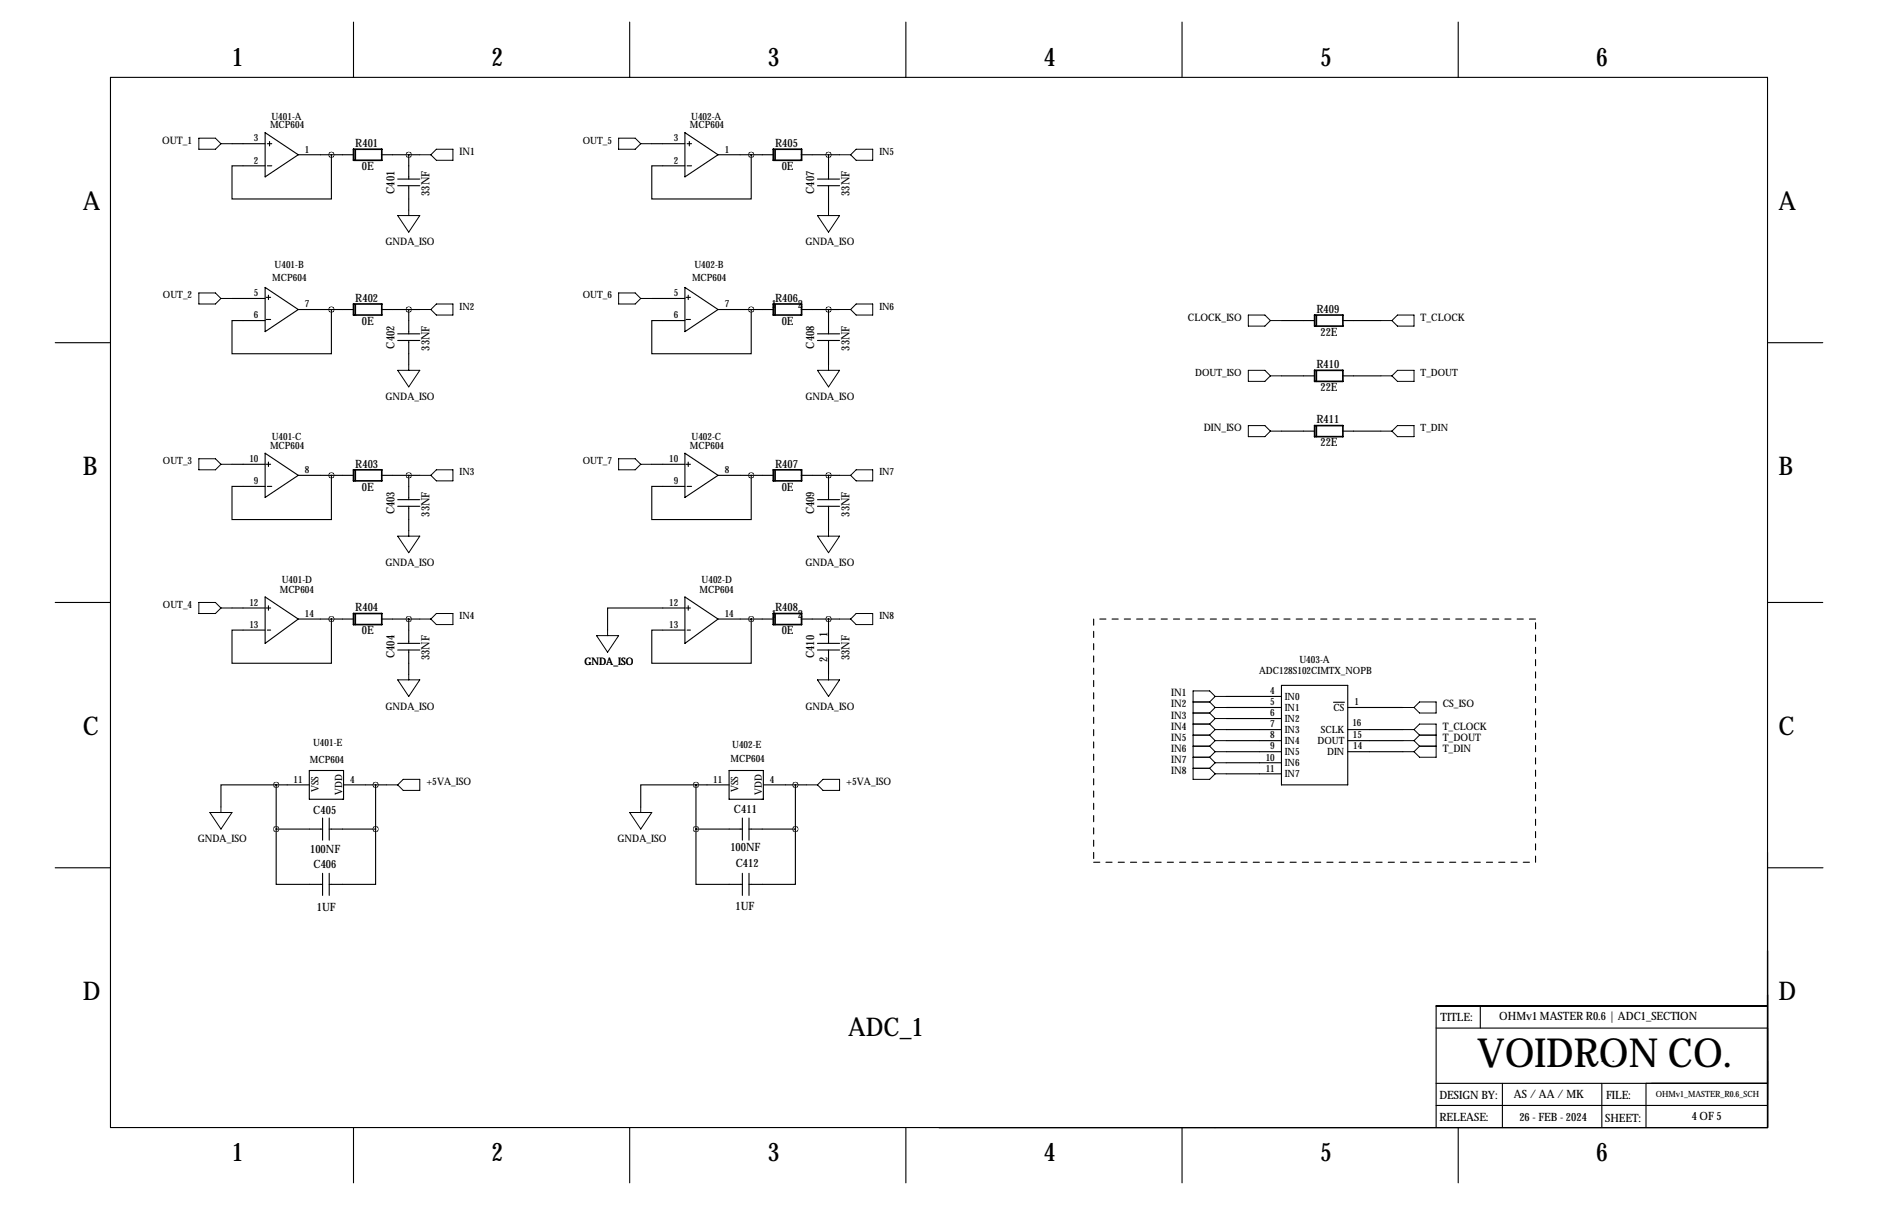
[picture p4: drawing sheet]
<svg xmlns="http://www.w3.org/2000/svg" width="432mm" height="279mm" viewBox="0 0 432 279" stroke-linecap="round" stroke-linejoin="round" font-family="sans-serif">
<g fill="none" stroke="#000" stroke-width=".25">
<path d="M25.4 17.8h381v241.3h-381zM81.3 5.1v12.7M144.8 5.1v12.7M208.3 5.1v12.7M271.8 5.1v12.7M335.3 5.1v12.7M53.3 33h7.7M61 30.5l7.6 5.1-7.6 5zM61.5 33h1M61.5 38.1h1M62 32.5v1M68.6 35.6h12.7"/>
<path d="M76.2 35.6v10.1h-22.9v-7.6h7.7M87.7 35.6h8.8M94 35.6v5.5M149.9 33h7.6M157.5 30.5l7.6 5.1-7.6 5zM158 33h1M158 38.1h1M158.5 32.5v1M165.1 35.6h12.7M172.7 35.6v10.1h-22.8v-7.6h7.6M184.2 35.6h8.8M190.5 35.6v5.5"/>
<path d="M91.4 41.1h5.1M91.4 42.7h5.1M94 42.7v5.6M188 41.1h5M188 42.7h5M190.5 42.7v5.6M12.7 78.7h12.7M53.3 68.6h7.7M61 66l7.6 5.1-7.6 5.1zM61.2 68.3h1M61.2 73.4h1M61.7 67.8v1"/>
<path d="M68.6 71.1h12.7M76.2 71.1v10.2h-22.9v-7.6h7.7M87.7 71.1h8.8M91.4 76.7h5.1M91.4 78.2h5.1M94 71.1v5.6M94 78.2v5.6M149.9 68.6h7.6M157.5 66l7.6 5.1-7.6 5.1zM157.7 68.3h1M157.7 73.4h1M158.2 67.8v1"/>
<path d="M165.1 71.1h12.7M172.7 71.1v10.2h-22.8v-7.6h7.6M184.2 71.1h8.8M188 76.7h5M188 78.2h5M190.5 71.1v5.6M190.5 78.2v5.6M294.6 73.7h7.7M308.7 73.7h8.8M406.4 78.7h12.7M294.6 86.4h7.7M294.6 99.1h7.7"/>
<path d="M308.7 86.4h8.8M308.7 99.1h8.8M53.3 106.7h7.7M61 104.1l7.6 5.1-7.6 5.1zM61.2 106.7h1M61.5 111.8h1M61.7 106.2v1M68.6 109.2h12.7M76.2 109.2v10.2h-22.9v-7.6h7.7M87.7 109.2h8.8M91.4 114.8h5.1M91.4 116.3h5.1"/>
<path d="M94 109.2v5.6M94 116.3v5.6M149.9 106.7h7.6M157.5 104.1l7.6 5.1-7.6 5.1zM157.7 106.7h1M158 111.8h1M158.2 106.2v1M165.1 109.2h12.7M172.7 109.2v10.2h-22.8v-7.6h7.6M184.2 109.2h8.8M188 114.8h5M188 116.3h5"/>
<path d="M190.5 109.2v5.6M190.5 116.3v5.6M12.7 138.4h12.7M53.3 139.7h7.7M61 137.2l7.6 5-7.6 5.6zM61.2 139.7h1M61.7 139.2v1M157.5 139.7h-17.8v5.1M157.5 137.2l7.6 5-7.6 5.6zM157.7 139.7h1M158.2 139.2v1M406.4 138.4h12.7"/>
<path d="M61.5 144.8h.7M68.6 142.2h12.7M76.2 142.2v10.2h-22.9v-7.6h7.7M87.7 142.2h8.8M91.4 147.8h5.1M91.4 149.4h5.1M94 142.2v5.6M94 149.4v5.5M158 144.8h.7M165.1 142.2h12.7M172.7 142.2v10.2h-22.8v-7.6h7.6M184.2 142.2h8.8"/>
<path d="M188 147.8h5M188 149.4h5M190.5 142.2v5.6M190.5 149.4v5.5M294.6 157.5h15.3v22.8h-15.3zM71.1 177h7.9v6.6h-7.9zM167.6 177h7.9v6.6h-7.9zM281.9 162.6h12.7M281.9 160h12.7M281.9 165.1h12.7M281.9 167.6h12.7M281.9 170.2h12.7"/>
<path d="M281.9 172.7h12.7M281.9 175.3h12.7M281.9 177.8h12.7M306.6 161.4h2.5M309.9 162.6h12.7M309.9 167.6h12.7M309.9 170.2h12.7M309.9 172.7h12.7M12.7 199.4h12.7M63.5 190.5v12.7h10.7M63.5 180.3h-12.7v5.1M63.5 190.5h10.7"/>
<path d="M63.5 180.3h7.6M63.5 180.3v10.2M74.2 188v5M75.7 188v5M75.7 190.5h10.7M79 180.3h9.9M86.4 190.5v12.7h-10.7M86.4 180.3v10.2M160 190.5v12.7h10.7M160 180.3h-12.7v5.1M160 190.5h10.7M160 180.3h7.6"/>
<path d="M160 180.3v10.2M170.7 188v5M172.2 190.5h10.7M172.2 188v5M175.5 180.3h9.9M182.9 190.5v12.7h-10.7M182.9 180.3v10.2M406.5 199.4h12.7M74.2 200.7v5M75.7 200.7v5M170.7 200.7v5M172.2 200.7v5"/>
<path d="M330.2 236.2h76.2M340.4 231.1v5.1M406.4 231.1h-76.2v28M81.3 259.1v12.7M144.8 259.1v12.7M208.3 259.1v12.7M271.8 259.1v12.7M330.2 248.9h76.2M330.2 254h76.2M335.3 259.1v12.7M345.4 248.9v10.2M368.3 243.8h.1"/>
<path d="M368.3 248.9v10.2M370.8 243.8h.1M378.5 248.9v10.2"/>
</g>
<path d="M251.5 142.2v55.9M353.1 142.2h-101.6M251.5 198.1h101.6M353.1 198.1v-55.9" fill="none" stroke="#000" stroke-width=".25" stroke-dasharray="1.4 1.4"/>
<g fill="none" stroke="#000" stroke-width=".38">
<path d="M81.3 34.3h6.5v2.5h-6.5zM81.7 34.4v2.4M177.8 34.3h6.5v2.5h-6.5zM178.2 34.4v2.4M81.3 69.8h6.5v2.6h-6.5zM81.7 70v2.4M177.8 69.8h6.5v2.6h-6.5zM178.2 70v2.4M302.3 72.4h6.5v2.5h-6.5zM302.7 72.5v2.4M302.3 85.1h6.5v2.5h-6.5zM302.3 97.8h6.5v2.5h-6.5z"/>
<path d="M302.7 85.2v2.4M302.7 97.9v2.4M81.3 107.9h6.5v2.6h-6.5zM81.7 108.1v2.4M177.8 107.9h6.5v2.6h-6.5zM178.2 108.1v2.4M81.3 141h6.5v2.5h-6.5zM81.7 141.1v2.4M177.8 141h6.5v2.5h-6.5zM178.2 141.1v2.4"/>
</g>
<g fill="none" stroke="#000" stroke-width=".23">
<path d="M45.7 31.8h3.8l1.3 1.2-1.3 1.3h-3.8zM50.8 33h2.5M96.5 35.6h2.6M99.1 35.6l1.2-1.3h3.8v2.5h-3.8zM142.2 31.8h3.8l1.3 1.2-1.3 1.3h-3.8zM147.3 33h2.6M193 35.6h2.6M195.6 35.6l1.2-1.3h3.9v2.5h-3.9zM91.4 49.5h5.1l-2.5 3.8zM94 48.3v1.2M188 49.5h5l-2.5 3.8zM190.5 48.3v1.2"/>
<path d="M45.7 67.3h3.8l1.3 1.3-1.3 1.2h-3.8zM50.8 68.6h2.5M96.5 71.1h2.6M99.1 71.1l1.2-1.3h3.8v2.6h-3.8zM142.2 67.3h3.8l1.3 1.3-1.3 1.2h-3.8zM147.3 68.6h2.6M193 71.1h2.6M196.8 69.8h3.9v2.6h-3.9l-1.2-1.3zM287 72.4h3.8l1.3 1.3-1.3 1.2h-3.8zM292.1 73.7h2.5M317.5 73.7h2.5M320 73.7l1.3-1.3h3.8v2.5h-3.8z"/>
<path d="M91.4 85.1h5.1l-2.5 3.8zM94 83.8v1.3M188 85.1h5l-2.5 3.8zM190.5 83.8v1.3M287 85.1h3.8l1.3 1.3-1.3 1.2h-3.8zM287 97.8h3.8l1.3 1.3-1.3 1.2h-3.8zM292.1 86.4h2.5M292.1 99.1h2.5M317.5 86.4h2.5M317.5 99.1h2.5M320 86.4l1.3-1.3h3.8v2.5h-3.8zM320 99.1l1.3-1.3h3.8v2.5h-3.8z"/>
<path d="M45.7 105.4h3.8l1.3 1.3-1.3 1.2h-3.8zM50.8 106.7h2.5M96.5 109.2h2.6M99.1 109.2l1.2-1.3h3.8v2.6h-3.8zM142.2 105.4h3.8l1.3 1.3-1.3 1.2h-3.8zM147.3 106.7h2.6M193 109.2h2.6M196.8 107.9h3.9v2.6h-3.9l-1.2-1.3zM45.7 138.4h3.8l1.3 1.3-1.3 1.3h-3.8zM50.8 139.7h2.5M91.4 123.2h5.1l-2.5 3.8zM94 121.9v1.3"/>
<path d="M188 123.2h5l-2.5 3.8zM190.5 121.9v1.3M91.4 156.2h5.1l-2.5 3.8zM94 154.9v1.3M96.5 142.2h2.6M99.1 142.2l1.2-1.2h3.8v2.5h-3.8zM137.2 146h5l-2.5 3.9zM139.7 144.8v1.2M188 156.2h5l-2.5 3.8zM190.5 154.9v1.3M193 142.2h2.6M196.8 141h3.9v2.5h-3.9l-1.2-1.3z"/>
<path d="M92.7 179.1h3.8v2.5h-3.8l-1.3-1.3zM274.3 163.8h3.8M274.3 161.3h3.8M274.3 166.4h3.8M274.3 168.9h3.8M274.3 171.4h3.8M274.3 176.5h3.8M274.3 174h3.8M278.1 161.3l1.3 1.3M278.1 163.8l1.3 1.3M278.1 166.4l1.3 1.2M278.1 168.9l1.3 1.3"/>
<path d="M278.1 176.5l1.3 1.3M278.1 174l1.3 1.3M278.1 171.4l1.3 1.3M279.4 160l-1.3-1.2h-3.8v20.3h3.8l1.3-1.3M279.4 162.6h2.5M279.4 160h2.5M279.4 160l-1.3 1.3M279.4 162.6l-1.3 1.2M279.4 165.1h2.5M279.4 165.1l-1.3 1.3M279.4 167.6h2.5M279.4 167.6l-1.3 1.3"/>
<path d="M279.4 170.2h2.5M279.4 170.2l-1.3 1.2M279.4 177.8h2.5M279.4 175.3h2.5M279.4 175.3l-1.3 1.2M279.4 172.7h2.5M279.4 172.7l-1.3 1.3M322.6 162.6h2.5M322.6 167.6h2.5M322.6 170.2h2.5M322.6 172.7h2.5M325.1 162.6l1.3-1.3h3.8v2.5h-3.8z"/>
<path d="M325.1 167.6l1.3-1.2h3.8v7.6h-3.8l-1.3-1.3M325.1 170.2l1.3 1.2M325.1 167.6l1.3 1.3M326.4 168.9h3.8M326.4 171.4h3.8M326.4 171.4l-1.3 1.3M326.4 168.9l-1.3 1.3M48.3 186.7h5l-2.5 3.8zM50.8 185.4v1.3M88.9 180.3h2.5M144.8 186.7h5.1l-2.6 3.8zM147.3 185.4v1.3"/>
<path d="M185.4 180.3h2.6M188 180.3l1.2-1.2h3.8v2.5h-3.8z"/>
</g>
<path d="M93.9 35.6a.05 .05 0 0 0 .1 0 .05 .05 0 0 0-.1 0zM93.9 71.1a.05 .05 0 0 0 .1 0 .05 .05 0 0 0-.1 0zM93.9 109.2a.05 .05 0 0 0 .1 0 .05 .05 0 0 0-.1 0zM93.9 142.2a.05 .05 0 0 0 .1 0 .05 .05 0 0 0-.1 0zM86.3 190.5a.05 .05 0 0 0 .1 0 .05 .05 0 0 0-.1 0zM86.3 180.3a.05 .05 0 0 0 .1 0 .05 .05 0 0 0-.1 0zM172.7 142.2a.05 .05 0 0 0 .1 0 .05 .05 0 0 0-.1 0zM172.7 109.2a.05 .05 0 0 0 .1 0 .05 .05 0 0 0-.1 0zM172.7 35.6a.05 .05 0 0 0 .1 0 .05 .05 0 0 0-.1 0zM172.7 71.1a.05 .05 0 0 0 .1 0 .05 .05 0 0 0-.1 0zM182.8 190.5a.05 .05 0 0 0 .1 0 .05 .05 0 0 0-.1 0zM182.8 180.3a.05 .05 0 0 0 .1 0 .05 .05 0 0 0-.1 0zM160 190.5a.05 .05 0 0 0 .1 0 .05 .05 0 0 0-.1 0zM160 180.3a.05 .05 0 0 0 .1 0 .05 .05 0 0 0-.1 0z" fill="#000" stroke="#000" stroke-width="1.3"/>
<text font-size="9.2" x="339.6" y="245.2">VOIDRON CO.</text>
<g font-size="5.9">
<text x="53.3" y="15.2">1</text>
<text x="113" y="15.2">2</text>
<text x="176.5" y="15.2">3</text>
<text x="240" y="15.2">4</text>
<text x="303.5" y="15.2">5</text>
<text x="367" y="15.2">6</text>
<text x="19" y="48.3">A</text>
<text x="408.9" y="48.3">A</text>
<text x="19" y="109.2">B</text>
<text x="408.9" y="109.2">B</text>
<text x="19" y="168.9">C</text>
<text x="408.9" y="168.9">C</text>
<text x="19" y="229.9">D</text>
<text x="408.9" y="229.9">D</text>
<text x="195" y="237.9">ADC_1</text>
<text x="53.3" y="266.7">1</text>
<text x="113" y="266.7">2</text>
<text x="176.5" y="266.7">3</text>
<text x="240" y="266.7">4</text>
<text x="303.5" y="266.7">5</text>
<text x="367" y="266.7">6</text>
</g>
<g font-size="2.6">
<text x="81.7" y="33.8">R401</text>
<text x="178.2" y="33.8">R405</text>
<text x="83.2" y="39.1">0E</text>
<text x="179.7" y="39.1">0E</text>
<text x="90.7" y="44.5" transform="rotate(-90 90.7 44.5)">C401</text>
<text x="98.8" y="45" transform="rotate(-90 98.8 45)">33NF</text>
<text x="187.2" y="44.5" transform="rotate(-90 187.2 44.5)">C407</text>
<text x="195.3" y="45" transform="rotate(-90 195.3 45)">33NF</text>
<text x="81.7" y="69.3">R402</text>
<text x="177.4" y="70.8">1</text>
<text x="178.2" y="69.3">R406</text>
<text x="183.4" y="70.8">2</text>
<text x="302.7" y="71.9">R409</text>
<text x="83.2" y="74.7">0E</text>
<text x="179.7" y="74.7">0E</text>
<text x="303.6" y="77.2">22E</text>
<text x="90.7" y="80.1" transform="rotate(-90 90.7 80.1)">C402</text>
<text x="98.8" y="80.6" transform="rotate(-90 98.8 80.6)">33NF</text>
<text x="187.2" y="80.1" transform="rotate(-90 187.2 80.1)">C408</text>
<text x="195.3" y="80.6" transform="rotate(-90 195.3 80.6)">33NF</text>
<text x="302.7" y="84.6">R410</text>
<text x="303.6" y="89.9">22E</text>
<text x="302.7" y="97.3">R411</text>
<text x="81.7" y="107.4">R403</text>
<text x="178.2" y="107.4">R407</text>
<text x="303.6" y="102.6">22E</text>
<text x="83.2" y="112.8">0E</text>
<text x="179.7" y="112.8">0E</text>
<text x="90.7" y="118.2" transform="rotate(-90 90.7 118.2)">C403</text>
<text x="98.8" y="118.7" transform="rotate(-90 98.8 118.7)">33NF</text>
<text x="187.2" y="118.2" transform="rotate(-90 187.2 118.2)">C409</text>
<text x="195.3" y="118.7" transform="rotate(-90 195.3 118.7)">33NF</text>
<text x="81.7" y="140.5">R404</text>
<text x="177.4" y="141.9">1</text>
<text x="178.2" y="140.5">R408</text>
<text x="183.4" y="141.9">2</text>
<text x="83.2" y="145.8">0E</text>
<text x="179.7" y="145.8">0E</text>
<text x="190.2" y="146.3" transform="rotate(-90 190.2 146.3)">1</text>
<text x="90.7" y="151.2" transform="rotate(-90 90.7 151.2)">C404</text>
<text x="98.8" y="151.7" transform="rotate(-90 98.8 151.7)">33NF</text>
<text x="187.2" y="151.2" transform="rotate(-90 187.2 151.2)">C410</text>
<text x="190.2" y="152.1" transform="rotate(-90 190.2 152.1)">2</text>
<text x="195.3" y="151.7" transform="rotate(-90 195.3 151.7)">33NF</text>
<text x="72" y="187">C405</text>
<text x="168.8" y="186.8">C411</text>
<text x="71.3" y="196">100NF</text>
<text x="167.9" y="195.6">100NF</text>
<text x="72.1" y="199.4">C406</text>
<text x="169.2" y="199.3">C412</text>
<text x="72.8" y="209.2">1UF</text>
<text x="169.1" y="209">1UF</text>
<text x="331.2" y="234.7">TITLE:</text>
<text x="344.7" y="234.4">OHMv1 MASTER R0.6 | ADC1_SECTION</text>
<text x="331" y="252.5">DESIGN BY:</text>
<text x="331" y="257.6">RELEASE:</text>
<text x="348.1" y="252.2">AS / AA / MK</text>
<text x="349.4" y="257.5">26 - FEB - 2024</text>
<text x="369.1" y="257.8">SHEET:</text>
<text x="369.3" y="252.5">FILE:</text>
<text x="389" y="257.4">4 OF 5</text>
</g>
<g font-size="2.4">
<text x="37.3" y="33">OUT_1</text>
<text x="105.7" y="35.6">IN1</text>
<text x="88.6" y="56.4">GNDA_ISO</text>
<text x="185.2" y="56.4">GNDA_ISO</text>
<text x="273.1" y="73.7">CLOCK_ISO</text>
<text x="326.6" y="73.7">T_CLOCK</text>
<text x="88.6" y="91.9">GNDA_ISO</text>
<text x="185.2" y="91.9">GNDA_ISO</text>
<text x="276.8" y="99.1">DIN_ISO</text>
<text x="88.6" y="130">GNDA_ISO</text>
<text x="185.2" y="130">GNDA_ISO</text>
<text x="134.4" y="152.9">GNDA_ISO</text>
<text x="269.3" y="160">IN1</text>
<text x="88.6" y="163.1">GNDA_ISO</text>
<text x="185.2" y="163.1">GNDA_ISO</text>
<text x="269.3" y="162.6">IN2</text>
<text x="269.3" y="165.1">IN3</text>
<text x="269.3" y="167.6">IN4</text>
<text x="331.7" y="162.6">CS_ISO</text>
<text x="331.7" y="167.6">T_CLOCK</text>
<text x="269.3" y="170.2">IN5</text>
<text x="269.3" y="172.7">IN6</text>
<text x="331.7" y="172.7">T_DIN</text>
<text x="331.7" y="170.2">T_DOUT</text>
<text x="269.3" y="177.8">IN8</text>
<text x="269.3" y="175.3">IN7</text>
<text x="98" y="180.3">+5VA_ISO</text>
<text x="194.6" y="180.3">+5VA_ISO</text>
<text x="45.5" y="193.5">GNDA_ISO</text>
<text x="142" y="193.5">GNDA_ISO</text>
</g>
<g font-size="2.3">
<text x="62.1" y="29.5">MCP604</text>
<text x="62.4" y="27.5">U401-A</text>
<text x="158.6" y="29.5">MCP604</text>
<text x="158.9" y="27.5">U402-A</text>
<text x="58.4" y="32.5">3</text>
<text x="70.1" y="35.1">1</text>
<text x="134" y="33">OUT_5</text>
<text x="154.9" y="32.5">3</text>
<text x="166.6" y="35.1">1</text>
<text x="202.2" y="35.6">IN5</text>
<text x="58.4" y="37.6">2</text>
<text x="154.9" y="37.6">2</text>
<text x="62.6" y="64.5">MCP604</text>
<text x="63.1" y="61.7">U401-B</text>
<text x="159.1" y="64.5">MCP604</text>
<text x="159.7" y="61.7">U402-B</text>
<text x="37.5" y="68.6">OUT_2</text>
<text x="58.4" y="68.1">5</text>
<text x="70.1" y="70.6">7</text>
<text x="105.7" y="71.1">IN2</text>
<text x="134" y="68.6">OUT_6</text>
<text x="154.9" y="68.1">5</text>
<text x="166.6" y="70.6">7</text>
<text x="202.2" y="71.1">IN6</text>
<text x="58.4" y="73.2">6</text>
<text x="154.9" y="73.2">6</text>
<text x="274.8" y="86.4">DOUT_ISO</text>
<text x="326.6" y="86.4">T_DOUT</text>
<text x="62.5" y="101">U401-C</text>
<text x="159" y="101">U402-C</text>
<text x="326.6" y="99.1">T_DIN</text>
<text x="37.5" y="106.7">OUT_3</text>
<text x="57.3" y="106.2">10</text>
<text x="62.1" y="103.1">MCP604</text>
<text x="134" y="106.7">OUT_7</text>
<text x="153.8" y="106.2">10</text>
<text x="158.6" y="103.1">MCP604</text>
<text x="58.4" y="111.3">9</text>
<text x="70.1" y="108.7">8</text>
<text x="105.7" y="109.2">IN3</text>
<text x="154.9" y="111.3">9</text>
<text x="166.6" y="108.7">8</text>
<text x="202.2" y="109.2">IN7</text>
<text x="64.3" y="136.2">MCP604</text>
<text x="64.8" y="134">U401-D</text>
<text x="160.8" y="136.2">MCP604</text>
<text x="161.3" y="134">U402-D</text>
<text x="37.5" y="139.7">OUT_4</text>
<text x="57.3" y="139.2">12</text>
<text x="70.1" y="141.7">14</text>
<text x="105.7" y="142.2">IN4</text>
<text x="153.8" y="139.2">12</text>
<text x="166.6" y="141.7">14</text>
<text x="202.2" y="142.2">IN8</text>
<text x="57.3" y="144.3">13</text>
<text x="153.8" y="144.3">13</text>
<text x="289.5" y="154.8">ADC128S102CIMTX_NOPB</text>
<text x="298.8" y="152.4">U403-A</text>
<text x="292.1" y="159.5">4</text>
<text x="295.4" y="160.8">IN0</text>
<text x="292.1" y="162.1">5</text>
<text x="292.1" y="164.6">6</text>
<text x="292.1" y="167.1">7</text>
<text x="295.4" y="163.3">IN1</text>
<text x="295.4" y="165.9">IN2</text>
<text x="306.6" y="163.3">CS</text>
<text x="310.9" y="166.8">16</text>
<text x="311.4" y="162.1">1</text>
<text x="72" y="171.5">U401-E</text>
<text x="168.3" y="171.9">U402-E</text>
<text x="292.1" y="169.7">8</text>
<text x="292.1" y="172.2">9</text>
<text x="295.4" y="168.4">IN3</text>
<text x="295.4" y="170.9">IN4</text>
<text x="295.4" y="173.5">IN5</text>
<text x="302.9" y="170.9">DOUT</text>
<text x="303.7" y="168.4">SCLK</text>
<text x="305.2" y="173.5">DIN</text>
<text x="311" y="169.5">15</text>
<text x="311.1" y="172">14</text>
<text x="67.5" y="179.8">11</text>
<text x="71.2" y="175.2">MCP604</text>
<text x="80.5" y="179.8">4</text>
<text x="164" y="179.8">11</text>
<text x="168" y="175.2">MCP604</text>
<text x="177" y="179.8">4</text>
<text x="291" y="174.8">10</text>
<text x="291" y="177.3">11</text>
<text x="295.4" y="176">IN6</text>
<text x="295.4" y="178.6">IN7</text>
<text x="73.2" y="182" transform="rotate(-90 73.2 182)">VSS</text>
<text x="78.6" y="182.6" transform="rotate(-90 78.6 182.6)">VDD</text>
<text x="169.7" y="182" transform="rotate(-90 169.7 182)">VSS</text>
<text x="175.2" y="182.6" transform="rotate(-90 175.2 182.6)">VDD</text>
</g>
<text font-size="2" x="380.7" y="252">OHMv1_MASTER_R0.6_SCH</text>
</svg>
